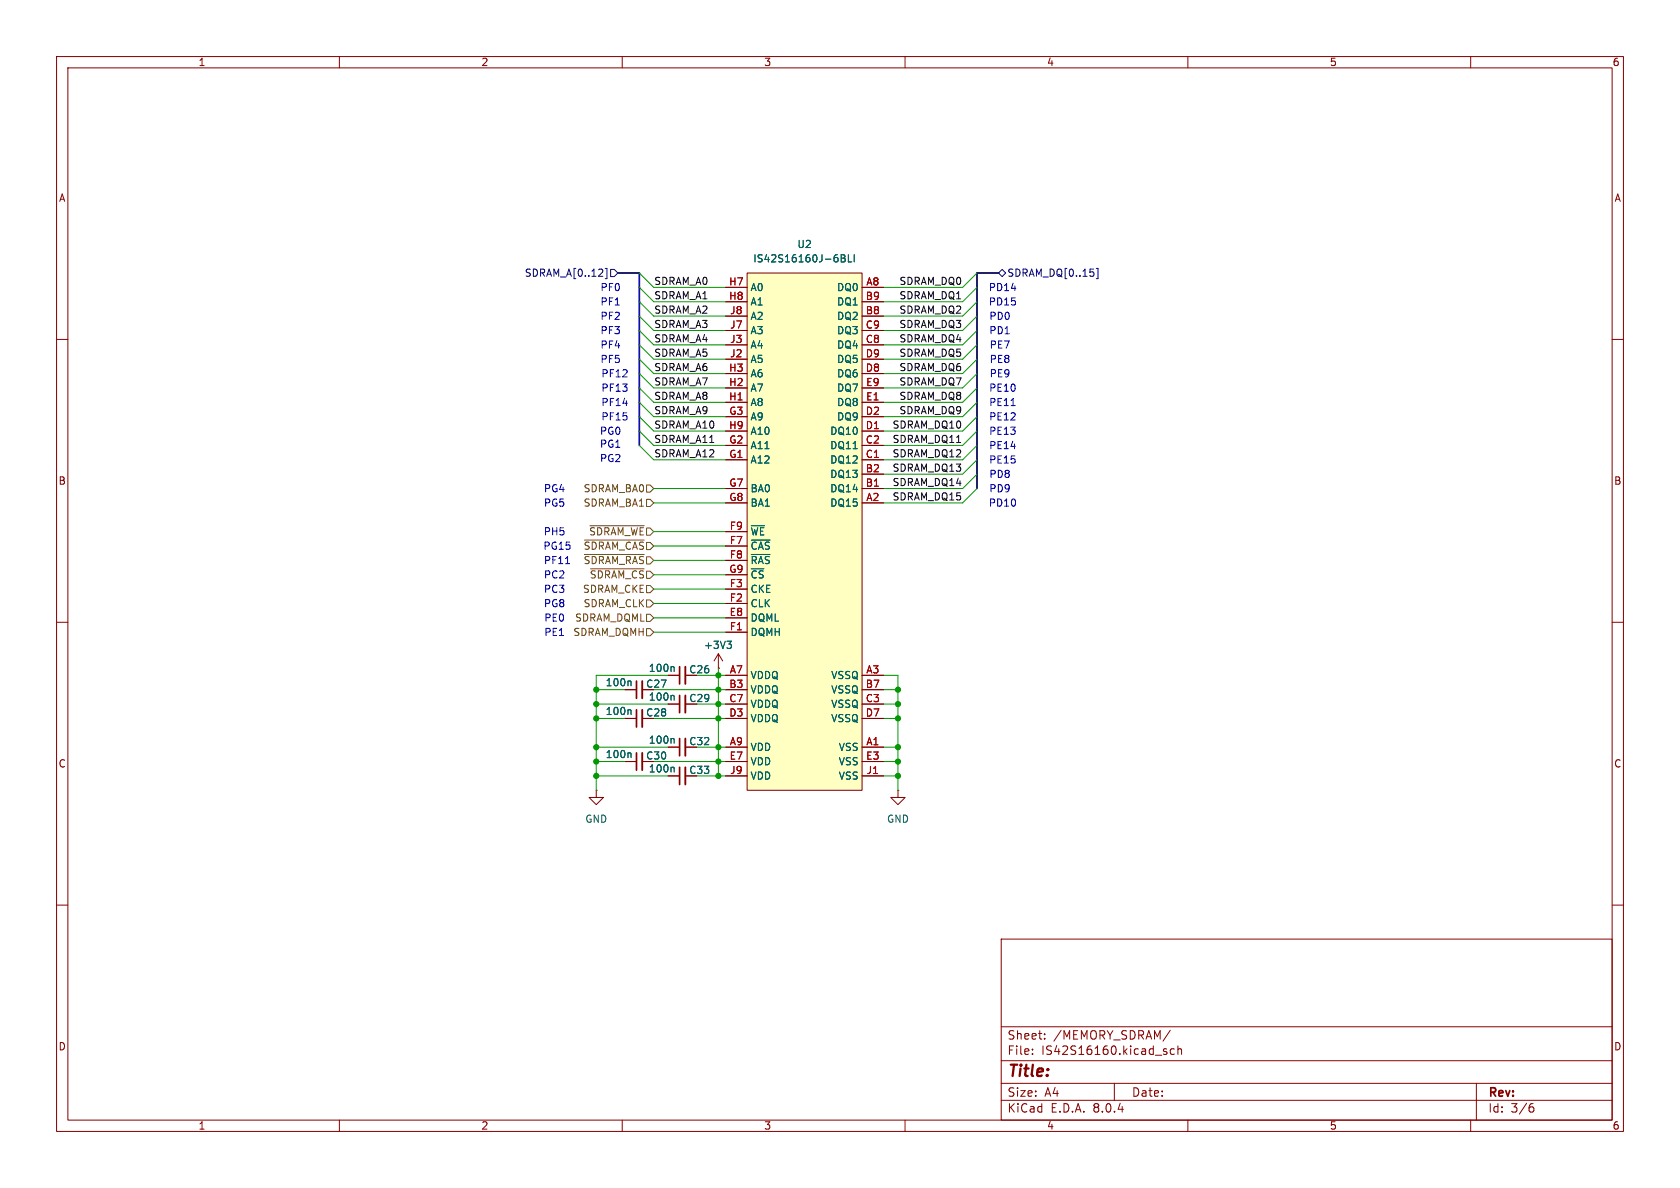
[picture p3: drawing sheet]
<svg xmlns="http://www.w3.org/2000/svg" width="297mm" height="210mm" viewBox="0 0 297 210" stroke-linecap="round" stroke-linejoin="round" font-family="sans-serif">
<g fill="none" stroke="#840000" stroke-width=".18">
<path d="M10 10h277v190h-277zM12 12h273v186h-273zM60 10v2M110 10v2M160 10v2M210 10v2M260 10v2M10 60h2M285 60h2M10 110h2M118.1 119.4h2M121.2 119.4h2"/>
<path d="M127 118.1h.1M127 115.6l-.8 1.2M127 115.6v2.5M127 115.6l.8 1.2M285 110h2M110.5 134.6h2M110.5 127h2M110.5 121.9h2M113.5 134.6h2.1M113.5 127h2.1M113.5 121.9h2.1M118.1 124.5h2"/>
<path d="M121.2 124.5h2M10 160h2M285 160h2M177 166h108v32h-108zM60 198v2M110 198v2M160 198v2M177 194.5h108M177 191.5h108M177 187.5h108M177 181.5h108M182.5 186.3v.1"/>
<path d="M182.5 185.5v.1M184.7 183.6v.1M184.7 182.8v.1M197 191.5v3M205.9 185.9l.3 .1 .1 .2-.2 .2h-.3M205.9 185.4l.3 .1M206.9 182.1l-1.3 2M207.6 185.5l-.4-.1-.3 .3v.4l.1 .2h.6M208.2 185.5l.3-.1 .3 .1 .1 .9M208.2 184.9v1.5M210 198v2M260 198v2"/>
<path d="M261 191.5v6.5M270.6 195.7h.3l.3 .3-.1 .5-.5 .1M271 195.1l-.4 .1"/>
</g>
<path d="M121.2 117.9v3M113.5 120.4v3M113.5 125.5v3M113.5 133.1v3M121.2 122.9v3.1" fill="none" stroke="#840000" stroke-width=".33"/>
<path d="M120.1 117.9v3M112.5 120.4v3M112.5 125.5v3M112.5 133.1v3M120.1 122.9v3.1" fill="none" stroke="#840000" stroke-width=".3"/>
<path d="M119 117.8l.2 .2v.7M128.5 113.4h.8l-.4 .4M129.1 113.8l.2 .3v.3l-.2 .2M111.4 133.1l.2 .2v.6M111.4 120.4l.2 .2v.6M111.4 125.5l.2 .1v.7M119 122.9l.2 .2v.7" fill="none" stroke="#006464" stroke-width=".18"/>
<path d="M132.1 48.3h20.3v91.4h-20.3z" fill="#ffffc2"/>
<g fill="none" stroke="#840000" stroke-width=".18">
<path d="M128.3 50.8h3.8M128.3 55.9h3.8M128.3 53.3h3.8M128.3 58.4h3.8M132.1 48.3h20.3v91.4h-20.3zM152.4 50.8h3.8M152.4 55.9h3.8M152.4 53.3h3.8M152.4 58.4h3.8M128.3 78.7h3.8M128.3 61h3.8M128.3 76.2h3.8"/>
<path d="M128.3 73.7h3.8M128.3 66h3.8M128.3 63.5h3.8M128.3 71.1h3.8M128.3 68.6h3.8M152.4 78.7h3.8M152.4 61h3.8M152.4 76.2h3.8M152.4 73.7h3.8M152.4 66h3.8M152.4 63.5h3.8M152.4 71.1h3.8"/>
<path d="M152.4 68.6h3.8M128.3 88.9h3.8M128.3 86.4h3.8M128.3 81.3h3.8M128.3 96.5h3.8M128.3 99.1h3.8M128.3 94h3.8M152.4 88.9h3.8M152.4 86.4h3.8M152.4 83.8h3.8M152.4 81.3h3.8M118.1 119.4h2"/>
<path d="M121.2 119.4h2M127 118.1h.1M128.3 119.4h3.8M128.3 109.2h3.8M128.3 111.8h3.8M128.3 106.7h3.8M128.3 104.1h3.8M128.3 101.6h3.8M152.4 119.4h3.8M105.4 139.7v1.3h1.3l-1.3 1.2-1.3-1.2h1.3M105.4 139.7h.1M110.5 121.9h2"/>
<path d="M110.5 127h2M110.5 134.6h2M113.5 121.9h2.1M113.5 127h2.1M113.5 134.6h2.1M118.1 132.1h2M118.1 124.5h2M118.1 137.2h2M121.2 132.1h2M121.2 124.5h2M121.2 137.2h2M128.3 132.1h3.8"/>
<path d="M128.3 121.9h3.8M128.3 124.5h3.8M128.3 127h3.8M128.3 134.6h3.8M128.3 137.2h3.8M152.4 132.1h3.8M152.4 121.9h3.8M152.4 124.5h3.8M152.4 127h3.8M152.4 134.6h3.8M152.4 137.2h3.8M158.7 139.7v1.3h1.3l-1.3 1.2-1.2-1.2h1.2"/>
<path d="M158.7 139.7h.1"/>
</g>
<g fill="none" stroke="#006464" stroke-width=".18">
<path d="M148.7 45h.4l.3 .3-.3 .3 .3 .2v.3l-.2 .2h-.5zM148.7 45.6h.4M150 45v1.3h.6M151 45v1.3M132.8 95.5h3.3M132.8 98h3.3M132.8 92.9h2.4M119 117.8l.2 .2v.7M128.5 113.4h.8l-.4 .4M129.1 113.8l.2 .3v.3l-.2 .2M111.4 120.4l.2 .2v.6M111.4 125.5l.2 .1v.7"/>
<path d="M111.4 133.1l.2 .2v.6M119 130.5l.2 .2v.7M119 122.9l.2 .2v.7M119 135.6l.2 .2v.7"/>
</g>
<path d="M121.2 130.6v3M121.2 135.6v3.1" fill="none" stroke="#840000" stroke-width=".33"/>
<path d="M120.1 130.6v3M120.1 135.6v3.1" fill="none" stroke="#840000" stroke-width=".3"/>
<path d="M103.3 95.5h10.6M103.3 98h10.6M104.3 92.9h9.6M114.3 85.7h.6l.7 .7-.7 .6h-.6zM114.3 88.3h.6l.7 .6-.7 .6h-.6zM104.4 100.6h9.5M114.3 106h.6l.7 .7-.7 .6h-.6zM114.3 103.5h.6l.7 .6-.7 .7h-.6zM114.3 111.1h.6l.7 .7-.7 .6h-.6zM114.3 108.6h.6l.7 .6-.7 .7h-.6z" fill="none" stroke="#725600" stroke-width=".18"/>
<path d="M107 47.4h.3v1.9h-.3M107.9 47.6h.7l.6 .7-.6 .6h-.7zM176.5 48.3l.7-.7 .6 .7-.6 .6zM193.8 47.4h.3v1.9h-.3" fill="none" stroke="#000084" stroke-width=".18"/>
<path d="M178.7 71.7h.8M100 99.6h.7" fill="none" stroke="#0000c2" stroke-width=".18"/>
<path d="M109.2 48.3h3.8v30.4M176.5 48.3h-3.8v38.1" fill="none" stroke="#000084" stroke-width=".3"/>
<g fill="none" stroke="#009600" stroke-width=".18">
<path d="M113 48.3l2.6 2.5h12.7M113 50.8l2.6 2.5h12.7M113 53.3l2.6 2.6h12.7M113 55.9l2.6 2.5h12.7M113 58.4l2.6 2.6h12.7M172.7 48.3l-2.5 2.5h-14M172.7 50.8l-2.5 2.5h-14M172.7 53.3l-2.5 2.6h-14M172.7 55.9l-2.5 2.5h-14M172.7 58.4l-2.5 2.6h-14M113 71.1l2.6 2.6h12.7M113 73.7l2.6 2.5h12.7"/>
<path d="M113 76.2l2.6 2.5h12.7M113 78.7l2.6 2.6h12.7M113 61l2.6 2.5h12.7M113 63.5l2.6 2.5h12.7M113 68.6l2.6 2.5h12.7M113 66l2.6 2.6h12.7M172.7 71.1l-2.5 2.6h-14M172.7 73.7l-2.5 2.5h-14M172.7 76.2l-2.5 2.5h-14M172.7 78.7l-2.5 2.6h-14M172.7 61l-2.5 2.5h-14M172.7 63.5l-2.5 2.5h-14"/>
<path d="M172.7 68.6l-2.5 2.5h-14M172.7 66l-2.5 2.6h-14M115.6 86.4h12.7M115.6 99.1h12.7M115.6 88.9h12.7M115.6 96.5h12.7M115.6 94h12.7M172.7 83.8l-2.5 2.6h-14M172.7 86.4l-2.5 2.5h-14M172.7 81.3l-2.5 2.5h-14M115.6 111.8h12.7M115.6 104.1h12.7"/>
<path d="M115.6 109.2h12.7M115.6 106.7h12.7M115.6 101.6h12.7M118.1 119.4h-12.7v20.3M123.2 119.4h5.1M127 118.1v19.1M156.2 119.4h2.5v20.3M105.4 124.5h12.7M105.4 137.2h12.7M105.4 134.6h5.1M105.4 121.9h5.1M105.4 132.1h12.7"/>
<path d="M105.4 127h5.1M115.6 134.6h12.7M115.6 121.9h12.7M115.6 127h12.7M123.2 124.5h5.1M123.2 137.2h5.1M123.2 132.1h5.1M156.2 124.5h2.5M156.2 137.2h2.5M156.2 134.6h2.5M156.2 121.9h2.5M156.2 132.1h2.5"/>
<path d="M156.2 127h2.5"/>
</g>
<g fill="#009600" stroke="#009600" stroke-width=".18">
<circle cx="158.7" cy="124.5" r=".46"/>
<circle cx="158.7" cy="127" r=".46"/>
<circle cx="158.7" cy="137.2" r=".46"/>
<circle cx="127" cy="119.4" r=".46"/>
<circle cx="127" cy="121.9" r=".46"/>
<circle cx="158.7" cy="132.1" r=".46"/>
<circle cx="158.7" cy="134.6" r=".46"/>
<circle cx="158.7" cy="121.9" r=".46"/>
<circle cx="127" cy="127" r=".46"/>
<circle cx="127" cy="124.5" r=".46"/>
<circle cx="105.4" cy="132.1" r=".46"/>
<circle cx="105.4" cy="134.6" r=".46"/>
<circle cx="105.4" cy="137.2" r=".46"/>
<circle cx="127" cy="134.6" r=".46"/>
<circle cx="127" cy="132.1" r=".46"/>
<circle cx="127" cy="137.2" r=".46"/>
<circle cx="105.4" cy="121.9" r=".46"/>
<circle cx="105.4" cy="124.5" r=".46"/>
<circle cx="105.4" cy="127" r=".46"/>
</g>
<text font-size="2.8" fill="#840000" x="178" y="190.9">Title:</text>
<g font-size="2.1" fill="#840000">
<text x="178" y="184">Sheet:</text>
<text x="186.2" y="184">/MEMORY_SDRAM/</text>
<text x="178" y="186.7">File:</text>
<text x="184.1" y="186.7">IS42S16160.kicad_sch</text>
<text x="178" y="196.9">KiCad</text>
<text x="178" y="194.1">Size:</text>
<text x="184.7" y="194.1">A4</text>
<text x="185.7" y="196.9">E.D.A.</text>
<text x="193.3" y="196.9">8.0.4</text>
<text x="200" y="194.1">Date:</text>
<text x="263" y="194.3">Rev:</text>
<text x="263" y="196.9">Id:</text>
<text x="267.1" y="196.9">3/6</text>
</g>
<g font-size="1.8" fill="#840000">
<text x="35" y="11.9">1</text>
<text x="85" y="11.9">2</text>
<text x="135" y="11.9">3</text>
<text x="185" y="11.9">4</text>
<text x="235" y="11.9">5</text>
<text x="285" y="11.9">6</text>
<text x="10.3" y="35.9">A</text>
<text x="285.3" y="35.9">A</text>
<text x="10.3" y="85.9">B</text>
<text x="285.3" y="85.9">B</text>
<text x="10.3" y="135.9">C</text>
<text x="285.3" y="135.9">C</text>
<text x="10.3" y="185.9">D</text>
<text x="285.3" y="185.9">D</text>
<text x="35" y="199.9">1</text>
<text x="85" y="199.9">2</text>
<text x="135" y="199.9">3</text>
<text x="185" y="199.9">4</text>
<text x="235" y="199.9">5</text>
<text x="285" y="199.9">6</text>
</g>
<g font-size="1.8" fill="#006464">
<text x="133.1" y="46.6">IS42S16160J-6BLI</text>
<text x="140.9" y="44">U2</text>
<text x="132.6" y="51.7">A0</text>
<text x="147.9" y="51.7">DQ0</text>
<text x="132.6" y="54.2">A1</text>
<text x="132.6" y="59.3">A3</text>
<text x="132.6" y="56.7">A2</text>
<text x="147.9" y="56.7">DQ2</text>
<text x="147.9" y="54.2">DQ1</text>
<text x="147.9" y="59.3">DQ3</text>
<text x="132.6" y="64.4">A5</text>
<text x="132.6" y="61.8">A4</text>
<text x="147.9" y="61.8">DQ4</text>
<text x="147.9" y="64.4">DQ5</text>
<text x="132.6" y="72">A8</text>
<text x="132.6" y="69.4">A7</text>
<text x="132.6" y="66.9">A6</text>
<text x="147.9" y="66.9">DQ6</text>
<text x="147.9" y="72">DQ8</text>
<text x="147.9" y="69.4">DQ7</text>
<text x="132.6" y="74.5">A9</text>
<text x="132.6" y="77.1">A10</text>
<text x="146.7" y="77.1">DQ10</text>
<text x="147.9" y="74.5">DQ9</text>
<text x="132.6" y="82.1">A12</text>
<text x="132.6" y="79.6">A11</text>
<text x="146.7" y="82.1">DQ12</text>
<text x="146.7" y="79.6">DQ11</text>
<text x="132.6" y="87.2">BA0</text>
<text x="132.6" y="89.8">BA1</text>
<text x="146.7" y="89.8">DQ15</text>
<text x="146.7" y="87.2">DQ14</text>
<text x="146.7" y="84.7">DQ13</text>
<text x="132.6" y="94.8">~{WE}</text>
<text x="132.6" y="97.4">~{CAS}</text>
<text x="132.6" y="99.9">~{RAS}</text>
<text x="132.6" y="107.5">CLK</text>
<text x="132.6" y="105">CKE</text>
<text x="132.6" y="102.5">~{CS}</text>
<text x="132.6" y="110.1">DQML</text>
<text x="132.6" y="112.6">DQMH</text>
<text x="114.6" y="119">100n</text>
<text x="121.8" y="119.2">C26</text>
<text x="124.4" y="114.9">+3V3</text>
<text x="107" y="121.5">100n</text>
<text x="114.1" y="121.8">C27</text>
<text x="114.6" y="124.1">100n</text>
<text x="121.8" y="124.3">C29</text>
<text x="132.6" y="120.2">VDDQ</text>
<text x="132.6" y="122.8">VDDQ</text>
<text x="132.6" y="125.3">VDDQ</text>
<text x="146.9" y="120.2">VSSQ</text>
<text x="146.9" y="122.8">VSSQ</text>
<text x="146.9" y="125.3">VSSQ</text>
<text x="107" y="126.6">100n</text>
<text x="114.1" y="126.8">C28</text>
<text x="114.6" y="131.7">100n</text>
<text x="121.8" y="131.9">C32</text>
<text x="132.6" y="127.9">VDDQ</text>
<text x="146.9" y="127.9">VSSQ</text>
<text x="107" y="134.2">100n</text>
<text x="114.1" y="134.5">C30</text>
<text x="114.6" y="136.8">100n</text>
<text x="121.8" y="137">C33</text>
<text x="132.6" y="132.9">VDD</text>
<text x="132.6" y="135.5">VDD</text>
<text x="148.2" y="132.9">VSS</text>
<text x="148.2" y="135.5">VSS</text>
<text x="132.6" y="138">VDD</text>
<text x="148.2" y="138">VSS</text>
<text x="103.4" y="145.6">GND</text>
<text x="156.7" y="145.6">GND</text>
</g>
<g font-size="1.8" fill="#000084">
<text x="92.7" y="49.1">SDRAM_A[0..12]</text>
<text x="178" y="49.1">SDRAM_DQ[0..15]</text>
</g>
<g font-size="1.8" fill="#0000c2">
<text x="106.1" y="51.7">PF0</text>
<text x="174.7" y="51.7">PD14</text>
<text x="106.1" y="56.7">PF2</text>
<text x="106.1" y="54.2">PF1</text>
<text x="106.1" y="59.3">PF3</text>
<text x="174.7" y="54.2">PD15</text>
<text x="174.8" y="59.3">PD1</text>
<text x="174.8" y="56.7">PD0</text>
<text x="106.1" y="61.8">PF4</text>
<text x="106.1" y="64.4">PF5</text>
<text x="174.9" y="61.8">PE7</text>
<text x="174.9" y="64.4">PE8</text>
<text x="106.2" y="66.9">PF12</text>
<text x="106.2" y="69.4">PF13</text>
<text x="106.2" y="72">PF14</text>
<text x="174.8" y="69.4">PE10</text>
<text x="174.8" y="72">PE11</text>
<text x="174.9" y="66.9">PE9</text>
<text x="106" y="77.1">PG0</text>
<text x="106.2" y="74.5">PF15</text>
<text x="174.8" y="74.5">PE12</text>
<text x="174.8" y="77.1">PE13</text>
<text x="106" y="81.9">PG2</text>
<text x="106" y="79.4">PG1</text>
<text x="174.8" y="79.6">PE14</text>
<text x="174.8" y="82.1">PE15</text>
<text x="96.1" y="89.8">PG5</text>
<text x="96.1" y="87.2">PG4</text>
<text x="174.7" y="89.8">PD10</text>
<text x="174.8" y="84.7">PD8</text>
<text x="174.8" y="87.2">PD9</text>
<text x="96" y="94.8">PH5</text>
<text x="96" y="97.4">PG15</text>
<text x="96.1" y="99.9">PF11</text>
<text x="96.1" y="105">PC3</text>
<text x="96.1" y="107.5">PG8</text>
<text x="96.1" y="102.5">PC2</text>
<text x="96.1" y="112.6">PE1</text>
<text x="96.1" y="110.1">PE0</text>
</g>
<g font-size="1.8" fill="#0f0f0f">
<text x="115.6" y="50.5">SDRAM_A0</text>
<text x="115.6" y="53">SDRAM_A1</text>
<text x="158.9" y="50.5">SDRAM_DQ0</text>
<text x="158.9" y="53">SDRAM_DQ1</text>
<text x="115.6" y="58.1">SDRAM_A3</text>
<text x="115.6" y="55.5">SDRAM_A2</text>
<text x="158.9" y="58.1">SDRAM_DQ3</text>
<text x="158.9" y="55.5">SDRAM_DQ2</text>
<text x="115.6" y="63.2">SDRAM_A5</text>
<text x="115.6" y="60.6">SDRAM_A4</text>
<text x="115.6" y="65.7">SDRAM_A6</text>
<text x="158.9" y="65.7">SDRAM_DQ6</text>
<text x="158.9" y="63.2">SDRAM_DQ5</text>
<text x="158.9" y="60.6">SDRAM_DQ4</text>
<text x="115.6" y="70.8">SDRAM_A8</text>
<text x="115.6" y="68.2">SDRAM_A7</text>
<text x="158.9" y="70.8">SDRAM_DQ8</text>
<text x="158.9" y="68.2">SDRAM_DQ7</text>
<text x="115.6" y="75.9">SDRAM_A10</text>
<text x="115.6" y="73.3">SDRAM_A9</text>
<text x="157.7" y="75.9">SDRAM_DQ10</text>
<text x="158.9" y="73.3">SDRAM_DQ9</text>
<text x="115.6" y="78.4">SDRAM_A11</text>
<text x="115.6" y="80.9">SDRAM_A12</text>
<text x="157.7" y="78.4">SDRAM_DQ11</text>
<text x="157.7" y="80.9">SDRAM_DQ12</text>
<text x="157.7" y="83.5">SDRAM_DQ13</text>
<text x="157.7" y="86">SDRAM_DQ14</text>
<text x="157.7" y="88.6">SDRAM_DQ15</text>
</g>
<g font-size="1.8" fill="#a90000">
<text x="128.8" y="50.5">H7</text>
<text x="128.8" y="53.1">H8</text>
<text x="153" y="53.1">B9</text>
<text x="153.1" y="50.5">A8</text>
<text x="129" y="58.2">J7</text>
<text x="129" y="55.6">J8</text>
<text x="153" y="55.6">B8</text>
<text x="153" y="58.2">C9</text>
<text x="128.8" y="65.8">H3</text>
<text x="129" y="63.2">J2</text>
<text x="129" y="60.7">J3</text>
<text x="153" y="60.7">C8</text>
<text x="153" y="65.8">D8</text>
<text x="153" y="63.2">D9</text>
<text x="128.8" y="70.9">H1</text>
<text x="128.8" y="68.3">H2</text>
<text x="153" y="70.9">E1</text>
<text x="153" y="68.3">E9</text>
<text x="128.8" y="75.9">H9</text>
<text x="128.8" y="73.4">G3</text>
<text x="153" y="75.9">D1</text>
<text x="153" y="73.4">D2</text>
<text x="128.8" y="81">G1</text>
<text x="128.8" y="78.5">G2</text>
<text x="153" y="83.6">B2</text>
<text x="153" y="81">C1</text>
<text x="153" y="78.5">C2</text>
<text x="128.8" y="86.1">G7</text>
<text x="128.8" y="88.6">G8</text>
<text x="153" y="86.1">B1</text>
<text x="153.1" y="88.6">A2</text>
<text x="128.9" y="93.7">F9</text>
<text x="128.8" y="101.3">G9</text>
<text x="128.9" y="96.3">F7</text>
<text x="128.9" y="98.8">F8</text>
<text x="128.9" y="106.4">F2</text>
<text x="128.9" y="103.9">F3</text>
<text x="128.9" y="109">E8</text>
<text x="128.9" y="111.5">F1</text>
<text x="128.9" y="119.1">A7</text>
<text x="153.1" y="119.1">A3</text>
<text x="128.8" y="121.7">B3</text>
<text x="128.8" y="124.2">C7</text>
<text x="153" y="121.7">B7</text>
<text x="153" y="124.2">C3</text>
<text x="128.8" y="126.7">D3</text>
<text x="128.9" y="131.8">A9</text>
<text x="153" y="126.7">D7</text>
<text x="153.1" y="131.8">A1</text>
<text x="128.9" y="134.4">E7</text>
<text x="129" y="136.9">J9</text>
<text x="153" y="134.4">E3</text>
<text x="153.1" y="136.9">J1</text>
</g>
<g font-size="1.8" fill="#725600">
<text x="103.1" y="87.2">SDRAM_BA0</text>
<text x="103.1" y="89.8">SDRAM_BA1</text>
<text x="104" y="94.8">~{SDRAM_WE}</text>
<text x="103.1" y="97.4">~{SDRAM_CAS}</text>
<text x="103.1" y="99.9">~{SDRAM_RAS}</text>
<text x="103" y="105">SDRAM_CKE</text>
<text x="103.1" y="107.5">SDRAM_CLK</text>
<text x="104.2" y="102.5">~{SDRAM_CS}</text>
<text x="101.3" y="112.6">SDRAM_DQMH</text>
<text x="101.6" y="110.1">SDRAM_DQML</text>
</g>
</svg>
